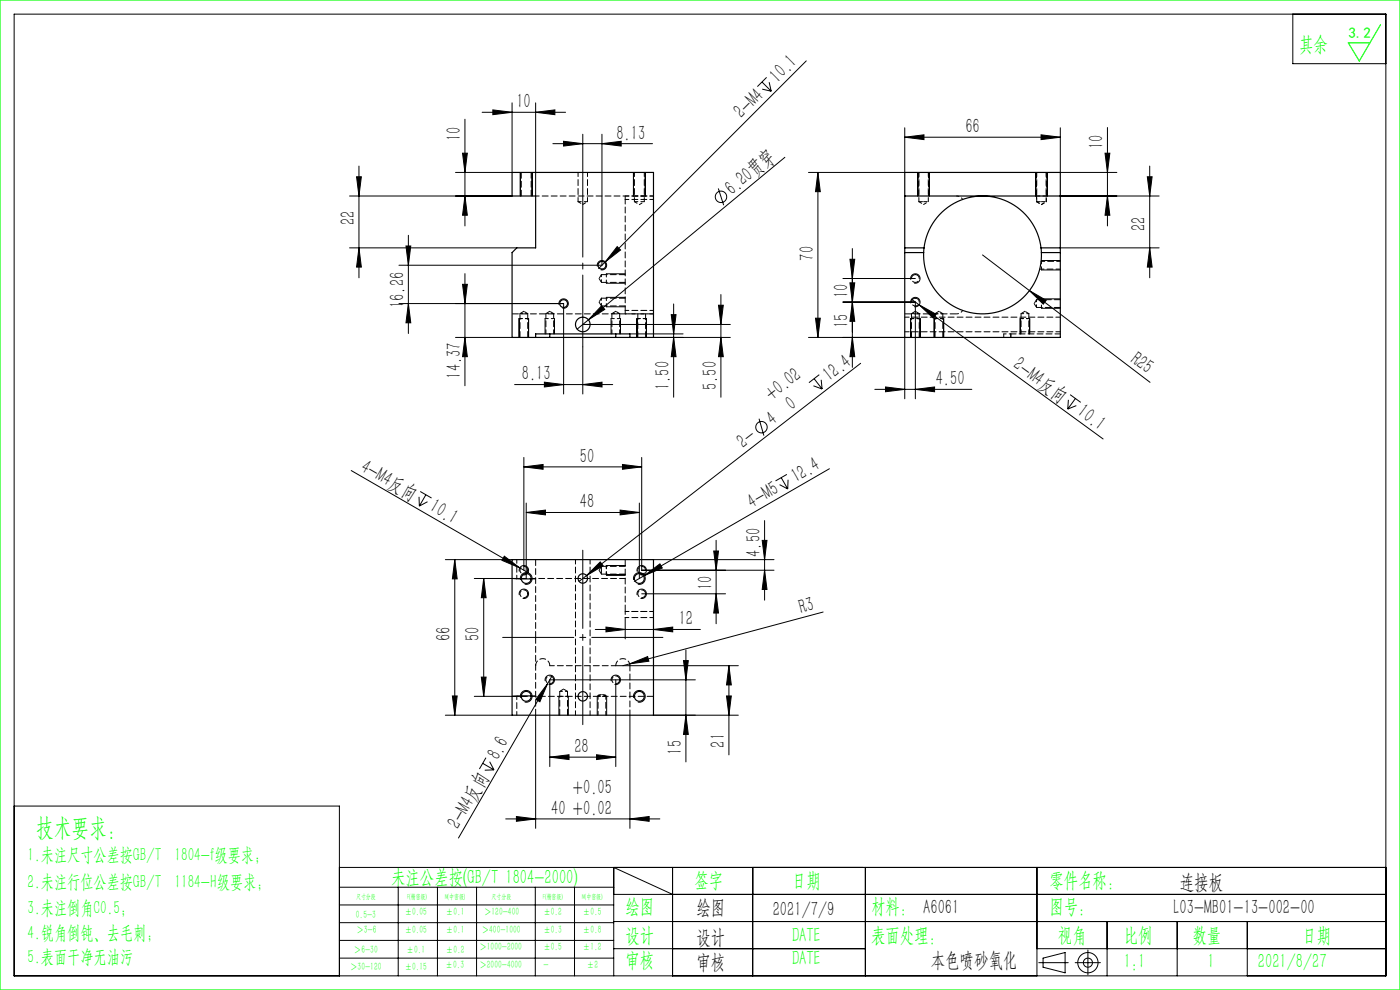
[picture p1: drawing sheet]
<svg xmlns="http://www.w3.org/2000/svg" width="297mm" height="210mm" viewBox="0 0 297 210" stroke-linecap="round" stroke-linejoin="round" font-family="sans-serif">
<g fill="none" stroke="#000" stroke-width=".21">
<path d="M3 3h291v204h-291zM161.7 17.4l1.9 2M161.7 18.9l1.9 .5M162.6 16.4l-1.9 2M163.2 17.4l.4 2M171 12.9l-44 44.1M274.3 3v10.5h19.7M75.6 37.5h1.1l-.5 4.1zM76.2 35.2v23.7M98.1 32.5h1l-.5 4.1zM98.6 25.3v22.6M102.3 23.8h17.7"/>
<path d="M104.6 23.3l4 .5-4 .5zM108.6 21.8v14.8h-12M110.4 36.6v5M112.9 36.6v5M113.6 23.8l4.1-.5v1zM113.6 21.8v19.8M117.3 30.5h21.1M119.6 30l4 .5-4 .5zM123.6 28.5v14.6M127.7 30.5l4.1-.5v1zM127.7 28.5v27.8h-43.1M134.4 36.6v5"/>
<path d="M136.9 36.6v5M152.4 40l1.1 3.5M166.5 33.4l-44.1 36.4M173.5 36.6v35M173.5 36.6l.5 4.1h-1zM191.9 29.1l4.1-.5v1zM191.9 27.1v9.5h-20.4M191.9 29.1h33M194.7 36.6v5M197.2 36.6v5M219.7 36.6v5M220.9 28.6l4 .5-4 .5z"/>
<path d="M222.2 36.6v5M224.9 27.1v9.5h12M234.4 32.5h1l-.5 4.1zM234.9 27.1v20.8M243.4 37.5h1l-.5 4.1zM243.9 35.2v23.7M74.2 41.6h34.4M74.2 52.6h35.4M76.2 52.6l.5 4.1h-1.1zM86.1 52.2h1l-.5 4.1zM86.6 49.9v20.8M98.6 58v23.8"/>
<path d="M98.6 41.6l.5 4.1h-1zM126.7 56.5a1 1 0 0 1 .9-1.2 1 1 0 0 1 1.1 1 1 1 0 0 1-1.3 .9M128.6 58.1h4M130.9 52.3l.8 .7-3.3 2.6zM178.8 59.1h15.4M180.3 60h1l-.5 4.1zM180.3 55h1l-.5 4.1zM180.8 52.7v25.2M193.2 59.3a1 1 0 0 1 .9-1.2 1 1 0 0 1 1.1 1.1 1 1 0 0 1-1.3 .8M208.4 54.1l10 7.5M220.9 57.3h4M220.9 55.3h4"/>
<path d="M224.9 41.6h21M224.9 52.6h21M234.9 41.6l.5 4.1h-1zM243.9 52.6l.5 4.1h-1zM84.6 64.4h35v19.2M86.6 64.4l.5 4.1h-1zM96.6 71.6h12M98.1 60.3h1l-.5 4.1zM98.6 71.6l.5 4.1h-1zM110.1 67.6v4M112.1 67.6v4M115.6 67.6v3.2"/>
<path d="M117.6 67.6v3.2M118.6 64.7a1 1 0 0 1 .9-1.3 1 1 0 0 1 1.1 1.1 1 1 0 0 1-1.3 .9M123.6 73.6v10M123.6 68.8h31.3M127.6 64.8l.7 .8-3.5 2.2zM128.6 65.1h4M128.6 63.1h4M128.6 60.1h4M129.6 67.6v3.2M131.6 67.6v3.2M133.6 70.8h11.3M135.1 67.6v4"/>
<path d="M137.1 67.6v4M138.6 71.6h16.3M142.4 66.7h1l-.5 4.1zM142.9 71.6l.5 4.1h-1zM142.9 64.5v19.8M152.4 64.7h1l-.5 4.1zM152.9 62.5v21.8M152.9 71.6l.5 4.1h-1zM171.5 71.6h20.4v13M173 67.5h1l-.5 4.1zM173.8 79.5l-2.2 1.7M178.8 64.1h15.4v20.5"/>
<path d="M180.8 71.6l.5 4.1h-1zM180.8 64.1l.5 4.1h-1zM182.6 77.1l-58.2 45M193.2 67.6v4M193.2 64.3a1 1 0 0 1 .9-1.2 1 1 0 0 1 1.1 1.1 1 1 0 0 1-1.3 .8M193.4 63.5l1.6 1.2M195 64.7l3.6 2-.6 .8zM195 64.7l39 28.4M195.2 67.6v4M198.2 67.6v4M200.2 67.6v4M216.4 67.6v3.2"/>
<path d="M218.4 61.6l3.5 2.1-.6 .8zM218.4 61.6l25.6 19.5M218.4 67.6v3.2M220.9 65.4h4M220.9 63.4h4M74.5 99.8l37.5 21.7M109.2 81.6h20.8M111.1 99l4.1-.5v1zM111.1 97v24M111.1 99h25M115.5 81.1l4.1 .5-4.1 .5zM123.6 81.6l4.1-.5v1z"/>
<path d="M132.1 98.5l4 .5-4 .5zM136.1 97v24h28.1M161 88.8l1.1 3.6M172.6 81.8l1.8 .7M172.7 80.3l1.7 2.2M174.2 80.6l.2 1.9M176 99.4l-39.3 22.7M185.6 82.6h20.6M187.9 82.1l4 .5-4 .5zM194.2 82.6l4.1-.5v1zM226.7 84.8l-.2 2M227 83.7l2.3 1.7"/>
<path d="M228.1 84.5l-1.6 2.3M228.3 86l-1.8 .8M88.9 105.4l.1 1.9M89.1 104.3l2.4 1.3M90.3 104.9l-1.3 2.4M90.7 106.4l-1.7 .9M94.5 118.7h14.1M96.5 118.7l.5 4.1h-1zM96.5 118.7v33M107 118l3.3 2.5-3.8-1.6zM111.6 108.7l4.1-.5v1zM111.6 106.7v16h-11"/>
<path d="M111.6 108.7h24M128.6 120h4M131.6 108.2l4 .5-4 .5zM135.6 106.7v16M138.6 118.7h25.6M151.4 116.9h1l-.5 4.1zM151.9 114.6v17.7M161.7 114.6h1l-.5 4.1zM162.2 110.4v16.9M165.4 102.8l1.7 .9M165.7 101.3l1.4 2.4M166.9 100.6l-2.4 1.4"/>
<path d="M167.2 101.8l-.1 1.9M102.6 122.7l.5 4.1h-1zM102.6 122.7v25M110.2 121.2a1 1 0 0 1 .8-1.2 1 1 0 0 1 1.1 1 1 1 0 0 1-1.2 .9M110.2 126.2a1 1 0 0 1 .8-1.2 1 1 0 0 1 1.1 1 1 1 0 0 1-1.2 .9M110.4 123a1.25 1.25 0 0 1 1.1-1.5 1.25 1.25 0 0 1 1.4 1.3 1.25 1.25 0 0 1-1.6 1.1M124.4 122.1l2.9-2.9 .7 .8zM124.4 122.1l-1.6 1.2M126.3 133.5h22.3M128.6 133l4 .5-4 .5zM128.6 122h4M132.6 131v4.5"/>
<path d="M134.4 123a1.25 1.25 0 0 1 1.1-1.5 1.25 1.25 0 0 1 1.4 1.3 1.25 1.25 0 0 1-1.6 1.1M135.2 121.2a1 1 0 0 1 .8-1.2 1 1 0 0 1 1.1 1 1 1 0 0 1-1.2 .9M135.2 126.2a1 1 0 0 1 .8-1.2 1 1 0 0 1 1.1 1 1 1 0 0 1-1.2 .9M136.1 126h17.8M136.7 122.1l3.3-2.5 .5 .9zM136.7 122.1l-2.1 1.2M138.6 133.5l4.1-.5v1zM145.5 137.9v23.7M151.9 126l.5 4h-1zM162.2 121l.5 4h-1zM174.6 129.8l-42.5 11.4M94.5 151.7h14.1"/>
<path d="M96 147.6h1l-.5 4.1zM100.6 147.7h11M102.1 143.6h1l-.5 4.1zM110.4 148a1.25 1.25 0 0 1 1.1-1.5 1.25 1.25 0 0 1 1.4 1.3 1.25 1.25 0 0 1-1.6 1.1M113.6 151.7v24M115.7 144.5a1 1 0 0 1 .8-1.3 1 1 0 0 1 1.1 1.1 1 1 0 0 1-1.2 .9M116.1 145.1l-1.6 3.8-.8-.5zM116.1 145.1l-18.8 32.7M117.1 143.3l-1 1.8M118.6 147.7v4M120.6 147.7v4M126.7 147.7v4"/>
<path d="M128.7 147.7v4M129.7 144.5a1 1 0 0 1 .8-1.3 1 1 0 0 1 1.1 1.1 1 1 0 0 1-1.2 .9M130.6 141.2h26M130.6 144.2v18.4M133.6 140.8l3.8-1.5 .3 1zM133.6 151.7v24M134.4 148a1.25 1.25 0 0 1 1.1-1.5 1.25 1.25 0 0 1 1.4 1.3 1.25 1.25 0 0 1-1.6 1.1M145 140.1h1l-.5 4.1zM145.5 151.7l.5 4.1h-1zM147.5 144.2h-30.9v18.4M154.1 147.6h1l-.5 4.1zM154.6 141.2l.5 4.1h-1z"/>
<path d="M154.6 141.2v18.9M156.6 151.7h-18M3 171h69v36M102.4 161.9l2.4 1.4M103.1 160.7l-1.4 2.4M103.9 161.6l.9 1.7M104.8 163.3l-2 .1M107.3 173.7h32.7M109.6 173.2l4 .5-4 .5zM116.6 160.6l4.1-.5v1zM116.6 160.6h14M126.6 160.1l4 .5-4 .5z"/>
<path d="M133.6 173.7l4.1-.5v1zM72 184h222M72 188.2h58.2M72 192h58.2M72 195.7h58.2M72 199.5h58.2M84.5 188.2v18.8M92.8 188.2v18.8M101.1 188.2v18.8M113.6 188.2v18.8M121.9 188.2v18.8M130.2 189.7h163.8"/>
<path d="M130.2 195.5h163.8M142.7 189.7l-12.5-5.7v23M142.7 184v23M159.7 184v23M183.6 184v23M220 184v23M234.9 195.5v11.5M249.7 195.5v11.5M264.6 195.5v11.5M72 203.2h58.2M130.2 201.2h53.4M220 201.2h74"/>
<path d="M220.4 204.2h6.2M221.3 203.2l4.7-1.1v4.3l-4.7-1.2zM228.1 204.2h5.3M230.8 201.5v5.3"/>
<circle cx="153" cy="41.8" r="1.21"/>
<circle cx="161.5" cy="90.6" r="1.21"/>
<circle cx="230.8" cy="204.2" r="2.15"/>
<circle cx="230.8" cy="204.2" r=".96"/>
</g>
<path d="M106.6 135.2h34" fill="none" stroke="#000" stroke-width=".21" stroke-dasharray="30.5 1.3 1.3 1.3" stroke-dashoffset="15.4"/>
<path d="M123.6 153.7v-37" fill="none" stroke="#000" stroke-width=".21" stroke-dasharray="30.5 1.3 1.3 1.3" stroke-dashoffset="13.9"/>
<path d="M123.6 73.6v-30.5" fill="none" stroke="#000" stroke-width=".21" stroke-dasharray="30.5 1.3 1.3 1.3" stroke-dashoffset="15.2"/>
<path d="M0 0h297v210h-297zM292.9 5.2l-4.5 7.7-2.4-3.8h4.6" fill="none" stroke="#0f0" stroke-width=".25"/>
<g fill="none" stroke="#000" stroke-width=".21" stroke-dasharray="1.3 .6" stroke-dashoffset=".6">
<path d="M122.6 42.8h2M122.6 42.8l1 .6M123.6 43.4l1-.6M128.6 58.1v2M134.6 42.8l1 .6M135.6 43.4l1.1-.6M194.9 42.8l1 .6M195.9 43.4l1-.6M219.9 42.8l1 .6M219.9 41.6v1.2M220.9 55.3v2M220.9 43.4l1-.6"/>
<path d="M220.9 43.4l1.1-.6M222 42.8v-1.2M112.1 67.6h-2M117.6 67.6h-2M128.6 63.1v2M131.6 67.6h-2M137.1 67.6h-2M195.2 67.6h-2M200.2 67.6h-2M218.4 67.6h-2M220.9 63.4v2M128.6 120v2"/>
<path d="M132.6 129.7v1.3M136.1 121.8l.7-.3 .2-.5M120.6 147.7h-2M128.7 147.7h-2"/>
</g>
<path d="M134.4 41.6h2.5M219.7 41.6h2.5M132.6 65.8v-23.5M191.9 70.4h33M224.9 67.3h-33M122.1 118.7v33M116.6 141.2h14M125.2 151.7v-33" fill="none" stroke="#000" stroke-width=".21" stroke-dasharray="1.3 .6" stroke-dashoffset=".3"/>
<g fill="#000">
<path d="M130.9 52.3l.8 .7-3.3 2.6zM127.6 64.8l.7 .8-3.5 2.2zM195 64.7l3.6 2-.6 .8zM218.4 61.6l3.5 2.1-.6 .8zM107 118l3.3 2.5-3.8-1.6zM124.4 122.1l2.9-2.9 .7 .8zM136.7 122.1l3.3-2.5 .5 .9zM116.1 145.1l-1.6 3.8-.8-.5zM133.6 140.8l3.8-1.5 .3 1z"/>
<path d="M113.6 23.8l4.1-.5v1zM104.6 23.3l4 .5-4 .5zM127.7 30.5l4.1-.5v1zM119.6 30l4 .5-4 .5zM138.6 133.5l4.1-.5v1zM128.6 133l4 .5-4 .5z"/>
<path d="M220.9 28.6l4 .5-4 .5zM191.9 29.1l4.1-.5v1z"/>
<path d="M98.6 41.6l.5 4.1h-1zM98.1 32.5h1l-.5 4.1zM76.2 52.6l.5 4.1h-1.1zM75.6 37.5h1.1l-.5 4.1zM96 147.6h1l-.5 4.1zM96.5 118.7l.5 4.1h-1zM145.5 151.7l.5 4.1h-1zM145 140.1h1l-.5 4.1zM151.9 126l.5 4h-1zM151.4 116.9h1l-.5 4.1zM162.2 121l.5 4h-1zM161.7 114.6h1l-.5 4.1z"/>
<path d="M234.9 41.6l.5 4.1h-1zM234.4 32.5h1l-.5 4.1zM243.9 52.6l.5 4.1h-1zM243.4 37.5h1l-.5 4.1z"/>
<path d="M142.4 66.7h1l-.5 4.1zM142.9 71.6l.5 4.1h-1zM98.1 60.3h1l-.5 4.1zM98.6 71.6l.5 4.1h-1zM86.1 52.2h1l-.5 4.1zM86.6 64.4l.5 4.1h-1zM152.4 64.7h1l-.5 4.1zM152.9 71.6l.5 4.1h-1zM154.6 141.2l.5 4.1h-1zM154.1 147.6h1l-.5 4.1zM102.6 122.7l.5 4.1h-1zM102.1 143.6h1l-.5 4.1zM173.5 36.6l.5 4.1h-1zM173 67.5h1l-.5 4.1zM180.3 60h1l-.5 4.1zM180.8 71.6l.5 4.1h-1zM180.3 55h1l-.5 4.1zM180.8 64.1l.5 4.1h-1z"/>
<path d="M111.1 99l4.1-.5v1zM132.1 98.5l4 .5-4 .5z"/>
<path d="M115.5 81.1l4.1 .5-4.1 .5zM123.6 81.6l4.1-.5v1zM109.6 173.2l4 .5-4 .5zM133.6 173.7l4.1-.5v1zM111.6 108.7l4.1-.5v1zM131.6 108.2l4 .5-4 .5zM116.6 160.6l4.1-.5v1zM126.6 160.1l4 .5-4 .5z"/>
<path d="M187.9 82.1l4 .5-4 .5zM194.2 82.6l4.1-.5v1z"/>
</g>
<g fill="none" stroke="#000" stroke-width=".25">
<path d="M191.9 36.6h33v35h-33zM191.9 41.6h33M191.9 52.6h4.1M191.9 53.6h4M195.9 53.6a12.5 12.5 0 0 0 12.5 13 12.5 12.5 0 0 0 12.5-13M196 52.6l-.1 1M196 52.6a12.5 12.5 0 0 1 12.4-11 12.5 12.5 0 0 1 12.4 11M220.8 52.6l.1 1M220.8 52.6h4.1M220.9 53.6h4M113.6 71.6h3M113.6 71.6h-5v-18l1-1h4v-11h-5v-5h30v35h-5"/>
<path d="M113.6 71.6v-.8h20v.8M116.6 71.6h14M116.6 70.8v.8M130.6 71.6h3M130.6 70.8v.8M108.6 118.7h30v33h-30zM110.6 122.8h2.1M135.7 121.7l.4 .1M110.6 147.6h2.1"/>
<circle cx="127.7" cy="56.3" r=".83"/>
<circle cx="119.6" cy="64.4" r=".82"/>
<circle cx="123.6" cy="68.8" r="1.55"/>
<circle cx="111.6" cy="122.7" r="1.05"/>
<circle cx="123.6" cy="122.7" r="1"/>
<circle cx="135.6" cy="122.7" r="1.05"/>
<circle cx="111.6" cy="147.7" r="1.05"/>
<circle cx="123.6" cy="147.7" r="1"/>
<circle cx="135.6" cy="147.7" r="1.05"/>
</g>
<g fill="none" stroke="#000" stroke-width=".21" stroke-dasharray="1.3 .6" stroke-dashoffset=".5">
<path d="M127.1 59.1l.5 .8M127.6 58.3l-.5 .8M132.6 42.3h6M132.6 41.6h6M134.6 42.8h2.1M138.6 41.6h-25M194.9 42.8h1M195.9 42.8h1M219.9 42.8h1M220.9 42.8h1M224.9 55.4h-4M111.1 66l-.8 .5"/>
<path d="M112 66.5l-.9-.5M116.6 66l-.8 .5M117.5 66.5l-.9-.5M127.1 64.1l.5 .8M127.6 63.3l-.5 .8M130.6 66l-.8 .5M131.5 66.5l-.9-.5M132.6 66.6h6M138.6 65.8h-6M194.2 66l-.8 .5M195 66.5l-.8-.5M199.2 66l-.8 .5"/>
<path d="M200 66.5l-.8-.5M217.4 66l-.8 .5M218.3 66.5l-.9-.5M219.4 64.4l.5 .8M219.9 63.6l-.5 .8M109.6 118.7v4.1M109.6 122.8l-1-.1M110.6 122.8h-1M113.6 122.8h-.9M127.1 121l.5 .8M127.6 120.1l-.5 .9M132.6 131h6"/>
<path d="M132.6 129.7h6M108.6 147.7l1-.1M109.6 147.6h1M109.6 147.6v4.1M112.7 147.6h.9M119.6 146.2l-.9 .5M120.4 146.7l-.8-.5"/>
</g>
<g fill="none" stroke="#000" stroke-width=".21" stroke-dasharray="1.3 .6" stroke-dashoffset=".8">
<path d="M127.6 58.3v1.6M202.9 41.6a1.5 1.5 0 0 1 1.3 .7M112 66.5h-1.7M117.5 66.5h-1.7M127.6 63.3v1.6M131.5 66.5h-1.7M195 66.5h-1.6M200 66.5h-1.6M204.2 65.8a1.5 1.5 0 0 1-1.3 .8M212.9 70.8h1.5M218.3 66.5h-1.7M219.9 63.6v1.6"/>
<path d="M120.4 146.7h-1.7"/>
</g>
<g fill="none" stroke="#000" stroke-width=".21" stroke-dasharray="1.3 .6" stroke-dashoffset=".4">
<path d="M122.6 36.6v6.2M134.6 36.6v6.2M194.9 36.6v6.2M219.9 36.6v6.2M124.6 42.8v-6.2M132.6 41.6v.7M136.7 42.8v-6.2M196.9 42.8v-6.2M220.6 57.1h4.3M221.9 42.8v-6.2M115.8 66.5v4.3M117.5 70.8v-4.3"/>
<path d="M129.8 66.5v4.3M131.5 70.8v-4.3M132.6 65.8v.8M212.9 70.8v.8M214.4 70.8v.8M216.6 66.5v4.3M218.3 70.8v-4.3M127.6 121v.8M127.6 120.1v.9M126.9 147.5v4.2M128.5 151.7v-4.2"/>
</g>
<g fill="none" stroke="#000" stroke-width=".21" stroke-dasharray="1.3 .6">
<path d="M110.6 36.6v5M194.9 36.6v5M219.9 36.6v5M112.7 41.6v-5M127.6 59.9h5M132.6 58.3h-5M194.2 58.3a.82 .82 0 0 1 .7 1.1 .82 .82 0 0 1-1.4 .2 .82 .82 0 0 1 .5-1.3h.2M197 41.6v-5M219.9 42.8h.1M221.9 42.8h.1M222 41.6v-5M110.3 66.5v5.1"/>
<path d="M112 71.6v-5.1M127.6 64.9h5M132.6 63.3h-5M135.3 66.6v5M137 71.6v-5M193.4 66.5v5.1M194.2 63.3a.82 .82 0 0 1 .7 1.1 .82 .82 0 0 1-1.4 .2 .82 .82 0 0 1 .5-1.3h.2M195 71.6v-5.1M198.4 66.5v5.1M200 71.6v-5.1M219.9 65.2h5M224.9 63.6h-5"/>
<path d="M112 121a.82 .82 0 0 1-1.2 .7 .82 .82 0 0 1-.2-1.4 .82 .82 0 0 1 1.3 .5l.1 .2M112 126a.82 .82 0 0 1-1.2 .7 .82 .82 0 0 1-.2-1.4 .82 .82 0 0 1 1.3 .5l.1 .2M113.6 135.2v-16.5M127.6 121.8h5M132.6 120.1h-5M137 126a.82 .82 0 0 0-1.2-.8 .82 .82 0 0 0-.2 1.4 .82 .82 0 0 0 1.3-.4l.1-.2M113.6 151.7v-16.5M117.5 144.2a.82 .82 0 0 1-1.2 .8 .82 .82 0 0 1-.2-1.4 .82 .82 0 0 1 1.3 .4l.1 .2M118.7 146.7v5M120.4 151.7v-5M131.5 144.2a.82 .82 0 0 1-1.2 .8 .82 .82 0 0 1-.2-1.4 .82 .82 0 0 1 1.3 .4l.1 .2"/>
</g>
<path d="M108.6 66.6h30M202.9 66.6h-11M132.6 118.7v11M137 121a.82 .82 0 0 0-1.3-.8 .82 .82 0 0 0 0 1.5M108.6 147.7h30M127.7 147.3l-.8 .2 1 .1 .6-.1-.8-.2" fill="none" stroke="#000" stroke-width=".21" stroke-dasharray="1.3 .6" stroke-dashoffset="-.1"/>
<path d="M116.6 141.2a1.5 1.5 0 0 0-1.5-1.5 1.5 1.5 0 0 0-1.5 1.5M133.6 141.2a1.5 1.5 0 0 0-1.5-1.5 1.5 1.5 0 0 0-1.5 1.5" fill="none" stroke="#000" stroke-width=".21" stroke-dasharray="1.3 .6" stroke-dashoffset=".2"/>
<path d="M224.9 70.8h-10.5M132.6 122.7h-24M133.6 141.2v10.5" fill="none" stroke="#000" stroke-width=".21" stroke-dasharray="1.3 .6" stroke-dashoffset=".1"/>
<text font-size="5.4" fill="#0f0" x="7.7" y="177.2">技术要求：</text>
<g font-size="4.4" fill="#0f0">
<text x="275.6" y="10.8">其余</text>
<text x="83" y="187.5">未注公差按(GB/T 1804-2000)</text>
<text x="147.3" y="188">签字</text>
<text x="168" y="188">日期</text>
<text x="222.6" y="188">零件名称：</text>
<text x="132.7" y="193.6">绘图</text>
<text x="184.8" y="193.6">材料： A6061</text>
<text x="222.6" y="193.6">图号：</text>
<text x="132.7" y="199.8">设计</text>
<text x="168" y="199.8">DATE</text>
<text x="184.8" y="199.8">表面处理：</text>
<text x="224.4" y="199.8">视角</text>
<text x="238.4" y="199.8">比例</text>
<text x="253" y="199.8">数量</text>
<text x="276.3" y="199.8">日期</text>
<text x="132.7" y="205.1">审核</text>
<text x="168" y="204.6">DATE</text>
<text x="238.4" y="205.3">1:1</text>
<text x="256.2" y="205.3">1</text>
<text x="266.9" y="205.3">2021/8/27</text>
</g>
<g font-size="4.4">
<text x="165" y="17.7" transform="rotate(-45 165 17.7)">10.1</text>
<text x="109.5" y="22.9">10</text>
<text x="97.8" y="29.9" transform="rotate(-90 97.8 29.9)">10</text>
<text x="130.8" y="29.6">8.13</text>
<text x="157.4" y="25.3" transform="rotate(-45 157.4 25.3)">2-M4</text>
<text x="204.8" y="28.2">66</text>
<text x="234.1" y="31.7" transform="rotate(-90 234.1 31.7)">10</text>
<text x="155.3" y="41.5" transform="rotate(-40 155.3 41.5)">6.20贯穿</text>
<text x="75.3" y="47.8" transform="rotate(-90 75.3 47.8)">22</text>
<text x="243" y="49" transform="rotate(-90 243 49)">22</text>
<text x="172.6" y="55.3" transform="rotate(-90 172.6 55.3)">70</text>
<text x="85.8" y="65.3" transform="rotate(-90 85.8 65.3)">16.26</text>
<text x="179.9" y="63.3" transform="rotate(-90 179.9 63.3)">10</text>
<text x="179.9" y="69.5" transform="rotate(-90 179.9 69.5)">15</text>
<text x="214.7" y="78" transform="rotate(36 214.7 78)">2-M4反向</text>
<text x="239.6" y="76.7" transform="rotate(37 239.6 76.7)">R25</text>
<text x="97.8" y="80.3" transform="rotate(-90 97.8 80.3)">14.37</text>
<text x="110.7" y="80.7">8.13</text>
<text x="142" y="82.7" transform="rotate(-90 142 82.7)">1.50</text>
<text x="152.1" y="82.7" transform="rotate(-90 152.1 82.7)">5.50</text>
<text x="176" y="81.1" transform="rotate(-38 176 81.1)">12.4</text>
<text x="198.5" y="81.7">4.50</text>
<text x="163.7" y="85.1" transform="rotate(-38 163.7 85.1)">+0.02</text>
<text x="168" y="87.2" transform="rotate(-38 168 87.2)">0</text>
<text x="228.3" y="87.9" transform="rotate(36 228.3 87.9)">10.1</text>
<text x="157.7" y="95.2" transform="rotate(-38 157.7 95.2)">2-</text>
<text x="163.9" y="90.4" transform="rotate(-38 163.9 90.4)">4</text>
<text x="76.3" y="99.8" transform="rotate(30 76.3 99.8)">4-M4反向</text>
<text x="123" y="98.2">50</text>
<text x="123" y="107.8">48</text>
<text x="159.6" y="107.9" transform="rotate(-30 159.6 107.9)">4-M5</text>
<text x="168.9" y="102.5" transform="rotate(-30 168.9 102.5)">12.4</text>
<text x="90.9" y="108.3" transform="rotate(30 90.9 108.3)">10.1</text>
<text x="161.3" y="118.1" transform="rotate(-90 161.3 118.1)">4.50</text>
<text x="151" y="125.2" transform="rotate(-90 151 125.2)">10</text>
<text x="170" y="130.2" transform="rotate(-15 170 130.2)">R3</text>
<text x="95.6" y="136" transform="rotate(-90 95.6 136)">66</text>
<text x="101.7" y="136" transform="rotate(-90 101.7 136)">50</text>
<text x="144" y="132.7">12</text>
<text x="105.7" y="161.4" transform="rotate(-60 105.7 161.4)">8.6</text>
<text x="121.9" y="159.7">28</text>
<text x="144.6" y="160.1" transform="rotate(-90 144.6 160.1)">15</text>
<text x="153.8" y="158.6" transform="rotate(-90 153.8 158.6)">21</text>
<text x="116.9" y="172.8">40 +0.02</text>
<text x="121.5" y="168.5">+0.05</text>
<text x="97.3" y="176" transform="rotate(-60 97.3 176)">2-M4反向</text>
<text x="250.3" y="188.6">连接板</text>
<text x="147.8" y="194">绘图</text>
<text x="163.9" y="194.3">2021/7/9</text>
<text x="249" y="194">L03-MB01-13-002-00</text>
<text x="147.8" y="200.2">设计</text>
<text x="147.8" y="205.5">审核</text>
<text x="197.5" y="205">本色喷砂氧化</text>
</g>
<g font-size="4" fill="#0f0">
<text x="5.9" y="182.6">1.未注尺寸公差按GB/T 1804-f级要求；</text>
<text x="5.9" y="188.4">2.未注行位公差按GB/T 1184-H级要求；</text>
<text x="5.9" y="193.9">3.未注倒角C0.5；</text>
<text x="5.9" y="199.2">4.锐角倒钝、去毛刺；</text>
<text x="5.9" y="204.2">5.表面干净无油污</text>
</g>
<text font-size="3.2" fill="#0f0" x="286.1" y="8">3.2</text>
<g font-size="2.3" fill="#0f0">
<text x="75.5" y="194.7">0.5-3</text>
<text x="75.6" y="198">＞3-6</text>
<text x="85.9" y="194.2">±0.05</text>
<text x="85.9" y="198">±0.05</text>
<text x="94.6" y="194.2">±0.1</text>
<text x="94.6" y="198">±0.1</text>
<text x="102.2" y="198">＞400-1000</text>
<text x="102.7" y="194.2">＞120-400</text>
<text x="115.3" y="194.2">±0.2</text>
<text x="115.3" y="198">±0.3</text>
<text x="123.7" y="194.2">±0.5</text>
<text x="123.7" y="198">±0.8</text>
<text x="75.1" y="202.2">＞6-30</text>
<text x="86.3" y="202.2">±0.1</text>
<text x="94.6" y="202.2">±0.2</text>
<text x="101.7" y="201.6">＞1000-2000</text>
<text x="115.3" y="201.6">±0.5</text>
<text x="123.7" y="201.6">±1.2</text>
<text x="74.3" y="205.8">＞30-120</text>
<text x="85.9" y="205.8">±0.15</text>
<text x="94.5" y="205.4">±0.3</text>
<text x="101.7" y="205.4">＞2000-4000</text>
<text x="115.3" y="205.4">-</text>
<text x="124.5" y="205.4">±2</text>
</g>
<g font-size="1.5" fill="#0f0">
<text x="75.5" y="190.6">尺寸分段</text>
<text x="86.4" y="190.6">F(精密级)</text>
<text x="94.4" y="190.6">M(中密级)</text>
<text x="104.3" y="190.6">尺寸分段</text>
<text x="115.2" y="190.6">F(精密级)</text>
<text x="123.5" y="190.6">M(中密级)</text>
</g>
</svg>
